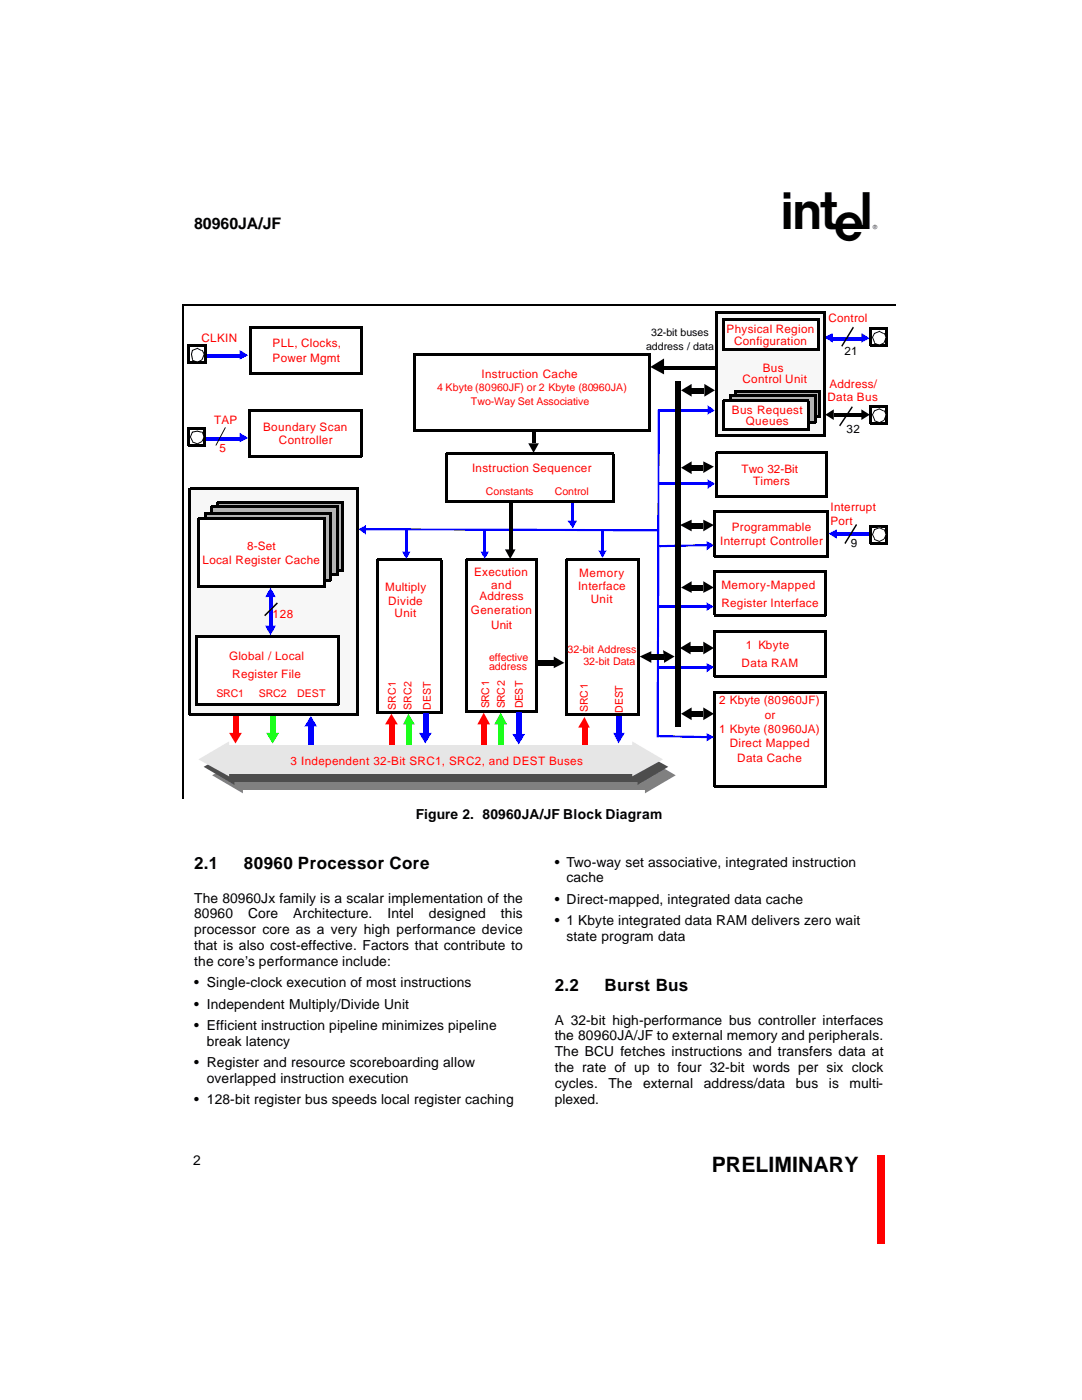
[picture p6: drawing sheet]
<svg xmlns="http://www.w3.org/2000/svg" width="216mm" height="279mm" viewBox="0 0 216 279" stroke-linecap="round" stroke-linejoin="round" font-family="sans-serif">
<path d="M175 230.5h1.5v17.6h-1.5z" fill="#f00"/>
<path d="M38.7 56.5h137.6v108.6h-137.6z" fill="#fff"/>
<g fill="#808080">
<path d="M42.3 154.7l6.2-3.6v7.2z" fill-rule="evenodd"/>
<path d="M128.7 151.1l6.1 3.6-6.1 3.6z" fill-rule="evenodd"/>
</g>
<path d="M48.5 152h80.2v5.7h-80.2z" fill="#808080"/>
<g fill="#4d4d4d">
<path d="M40.6 153l6.2-3.4v7z" fill-rule="evenodd"/>
<path d="M127.2 149.6l6.1 3.4-6.1 3.6z" fill-rule="evenodd"/>
</g>
<path d="M46.8 150.3h80.4v5.7h-80.4z" fill="#4d4d4d"/>
<path d="M53.1 146.3h2.6l-1.3 2.1z" fill-rule="evenodd" fill="#0f0"/>
<path d="M54 142.5h1v3.8h-1z" fill="#0f0"/>
<path d="M45.7 146.3h2.6l-1.3 2.1z" fill-rule="evenodd" fill="#f00"/>
<path d="M46.6 142.5h1v3.8h-1z" fill="#f00"/>
<path d="M62 142.9l1.3 2.1h-2.6z" fill-rule="evenodd" fill="#00f"/>
<path d="M61.6 145h1.1v4.6h-1.1z" fill="#00f"/>
<path d="M81.5 142.5l1.3 2.1h-2.4z" fill-rule="evenodd" fill="#0f0"/>
<path d="M81.1 144.6h1v4.6h-1z" fill="#0f0"/>
<path d="M78.1 142.5l1.3 2.1h-2.6z" fill-rule="evenodd" fill="#f00"/>
<path d="M77.7 144.6h1v4.6h-1z" fill="#f00"/>
<path d="M99.9 142.2l1.3 2.4h-2.6z" fill-rule="evenodd" fill="#0f0"/>
<path d="M99.5 144.6h1v4.6h-1z" fill="#0f0"/>
<g fill="#f00">
<path d="M96.5 142.2l1.3 2.4h-2.6z" fill-rule="evenodd"/>
<path d="M116.6 143.1l1.1 2.1h-2.3z" fill-rule="evenodd"/>
</g>
<g fill="#f00">
<path d="M96.1 144.6h1.1v4.6h-1.1z"/>
<path d="M116.2 145.2h1.1v4.4h-1.1z"/>
</g>
<path d="M122.3 146.3h2.4l-1.3 2.1z" fill-rule="evenodd" fill="#00f"/>
<path d="M123 142.9h1v3.4h-1z" fill="#00f"/>
<path d="M37.9 97.6h33.4v45.1h-33.4z" fill="#f7f7f7"/>
<path d="M37.9 97.6h33.6M37.9 97.4v45.3M71.3 97.6v45.3M37.7 142.7h33.6" fill="none" stroke="#000" stroke-width=".42"/>
<path d="M105.4 88.5h2.1l-1 1.9z" fill-rule="evenodd" fill="#000"/>
<path d="M106.3 85.7h.6v2.8h-.6z" fill="#000"/>
<path d="M113.2 103.9h1.9l-.8 1.5z" fill-rule="evenodd" fill="#00f"/>
<path d="M114.3 99.9v4" fill="none" stroke="#00f" stroke-width=".42"/>
<path d="M93.1 111.8h14v30.2h-14z" fill="#fff"/>
<path d="M93.1 111.8h14.2M93.1 111.5v30.5M107.1 111.8v30.4M92.9 142h14.2" fill="none" stroke="#000" stroke-width=".42"/>
<path d="M89.1 90.6h33.2v9.5h-33.2z" fill="#fff"/>
<path d="M89.1 90.4v9.7M89.1 90.6h33.5M122.3 90.6v9.7M88.9 100.1h33.4" fill="none" stroke="#000" stroke-width=".42"/>
<g fill="#00f">
<path d="M171.9 66.5l1.7 1-1.7 .9z" fill-rule="evenodd"/>
<path d="M164.5 67.3l1.7-.8v1.9z" fill-rule="evenodd"/>
</g>
<path d="M166.2 67.3h5.7v.6h-5.7z" fill="#00f"/>
<g fill="#000">
<path d="M164.7 82.8l1.7-1.1v2.1z" fill-rule="evenodd"/>
<path d="M171.9 81.7l1.7 1.1-1.7 1z" fill-rule="evenodd"/>
</g>
<path d="M166.4 82.5h5.5v.7h-5.5z" fill="#000"/>
<path d="M142.9 62.4h21.6v24.6h-21.6z" fill="#f7f7f7"/>
<path d="M142.9 62.4h21.8M142.9 62.2v24.8M164.5 62.4v24.8M142.7 87h21.8" fill="none" stroke="#000" stroke-width=".42"/>
<path d="M142.7 102h22.4v9.1h-22.4z" fill="#fff"/>
<path d="M142.5 111.1h22.6M142.7 102h22.6M142.7 101.8v9.3M165.1 102v9.3" fill="none" stroke="#000" stroke-width=".42"/>
<path d="M82.8 70.7h46.7v15.2h-46.7z" fill="#fff"/>
<path d="M82.8 70.5v15.4M82.8 70.7h47M129.5 70.7v15.4M82.5 85.9h47" fill="none" stroke="#000" stroke-width=".42"/>
<path d="M129.8 73.2l2.7-1.7v3.2z" fill-rule="evenodd" fill="#000"/>
<path d="M132.5 73h10.4v.7h-10.4z" fill="#000"/>
<path d="M144.4 63.7h19v6.1h-19z" fill="#fff"/>
<path d="M144.1 69.8h19.3M144.4 63.5v6.3M144.4 63.7h19.2M163.4 63.7v6.4" fill="none" stroke="#000" stroke-width=".42"/>
<path d="M165.3 106.5l1.7-.9v1.9z" fill-rule="evenodd" fill="#00f"/>
<path d="M167 106.3h6.6v.6h-6.6z" fill="#00f"/>
<path d="M142.7 125.9h22v9.1h-22z" fill="#fff"/>
<path d="M142.5 135h22.2M142.7 125.9h22.2M142.7 125.7v9.3M164.7 125.9v9.4" fill="none" stroke="#000" stroke-width=".42"/>
<path d="M113 111.8h14.4v30.9h-14.4z" fill="#fff"/>
<path d="M113 111.8h14.6M113 111.5v31.2M127.4 111.8v31.1M112.8 142.7h14.6" fill="none" stroke="#000" stroke-width=".42"/>
<path d="M75.4 111.8h12.7v30.4h-12.7z" fill="#fff"/>
<path d="M75.4 111.5v30.7M75.4 111.8h12.9M88.1 111.8v30.7M75.1 142.2h13" fill="none" stroke="#000" stroke-width=".42"/>
<path d="M142.7 114.1h22v8.7h-22z" fill="#fff"/>
<path d="M142.7 114.1h22.2M142.7 113.9v8.9M164.7 114.1v8.9M142.5 122.8h22.2" fill="none" stroke="#000" stroke-width=".42"/>
<path d="M142.7 138.2h22v18.9h-22z" fill="#fff"/>
<path d="M142.7 138.2h22.2M142.7 138v19.1M164.7 138.2v19.1M142.5 157.1h22.2" fill="none" stroke="#000" stroke-width=".42"/>
<path d="M39.2 127h28.3v13.5h-28.3z" fill="#fff"/>
<path d="M39.2 127h28.5M39.2 126.8v13.7M67.5 127v13.8M38.9 140.5h28.6" fill="none" stroke="#000" stroke-width=".42"/>
<g fill="#00f">
<path d="M54 117.3l1 1.9h-2.1z" fill-rule="evenodd"/>
<path d="M52.9 124.9h2.1l-1 1.9z" fill-rule="evenodd"/>
<path d="M71.5 105.6l1.5-.8v1.9z" fill-rule="evenodd"/>
<path d="M141.2 80.9l1.5 1-1.5 .9z" fill-rule="evenodd"/>
</g>
<g fill="#00f">
<path d="M53.8 119.2h.6v5.7h-.6z"/>
<path d="M73 105.4l58.2 .2v.4l-58.2-.2z"/>
<path d="M131.2 81.7h.5l-.3 65.4h-.4z"/>
</g>
<path d="M131.2 81.9h10" fill="none" stroke="#00f" stroke-width=".42"/>
<path d="M95.9 110.1h1.7l-.9 1.4z" fill-rule="evenodd" fill="#00f"/>
<path d="M96.7 105.8v4.3" fill="none" stroke="#00f" stroke-width=".42"/>
<path d="M80.2 110.1h1.7l-.8 1.4z" fill-rule="evenodd" fill="#00f"/>
<path d="M81.1 105.8v4.3" fill="none" stroke="#00f" stroke-width=".42"/>
<path d="M141.2 95.7l1.5 .8-1.5 1.1z" fill-rule="evenodd" fill="#00f"/>
<path d="M131.4 96.5h9.8" fill="none" stroke="#00f" stroke-width=".42"/>
<g fill="#00f">
<path d="M141 107.9l1.5 .9-1.5 1.1z" fill-rule="evenodd"/>
<path d="M141 120.2l1.5 .9-1.5 .8z" fill-rule="evenodd"/>
</g>
<path d="M131.2 108.8l9.8-.2v.4l-9.8 .2z" fill="#00f"/>
<path d="M131.2 121.1h9.8" fill="none" stroke="#00f" stroke-width=".42"/>
<g fill="#00f">
<path d="M141 146.3l1.5 .8-1.5 .9z" fill-rule="evenodd"/>
<path d="M141 132.3l1.5 .8-1.5 1.1z" fill-rule="evenodd"/>
</g>
<path d="M131 146.7l10 .2v.4l-10-.2z" fill="#00f"/>
<path d="M131.2 133.1h9.8" fill="none" stroke="#00f" stroke-width=".42"/>
<path d="M119.4 109.9h1.7l-.9 1.4z" fill-rule="evenodd" fill="#00f"/>
<path d="M120.2 105.6v4.3" fill="none" stroke="#00f" stroke-width=".42"/>
<g fill="#000">
<path d="M135.9 77.9l2.1-1.3v2.6z" fill-rule="evenodd"/>
<path d="M140.5 76.6l2.2 1.3-2.2 1.3z" fill-rule="evenodd"/>
<path d="M135.9 93.3l2.1-1.2v2.5z" fill-rule="evenodd"/>
<path d="M140.3 92.1l2.2 1-2.2 1.3z" fill-rule="evenodd"/>
<path d="M100.8 109.6h2.1l-1.1 1.9z" fill-rule="evenodd"/>
<path d="M135.9 117.3l2.1-1.3v2.3z" fill-rule="evenodd"/>
<path d="M135.7 104.8l2.3-1.1v2.3z" fill-rule="evenodd"/>
<path d="M140.3 116l2.2 1.3-2.2 1z" fill-rule="evenodd"/>
<path d="M140.3 103.7l2.2 1.1-2.2 1.2z" fill-rule="evenodd"/>
<path d="M127.6 131l2.4-1v2.3z" fill-rule="evenodd"/>
<path d="M132.3 129.8l2.3 1.2-2.1 1.3v-1.3z" fill-rule="evenodd"/>
<path d="M135.7 129.3l2.1-1.2v2.5z" fill-rule="evenodd"/>
<path d="M140.3 128.1l2.2 1.2-2.2 1.3z" fill-rule="evenodd"/>
<path d="M135.9 142.5l2.1-1.3v2.5z" fill-rule="evenodd"/>
<path d="M140.3 141.2l2.2 1.3-2.2 1.2z" fill-rule="evenodd"/>
</g>
<path d="M138 77.5h2.5v1h-2.5zM138 92.9h2.3v1.1h-2.3zM101.6 100.1h.6v9.5h-.6zM138 116.8h2.3v1.1h-2.3zM138 104.4h2.3v1h-2.3zM130 130.6h2.5v1.1h-2.5zM137.8 128.9h2.5v1.1h-2.5zM134.8 76h1.1v69h-1.1zM138 142h2.3v1.1h-2.3z" fill="#000"/>
<path d="M146.7 78.1h16.9v5.1h-16.9z" fill="#b3b3b3"/>
<path d="M146.7 78.1h17.1M146.7 77.9v5.3M163.6 78.1v5.3M146.5 83.2h17.1" fill="none" stroke="#000" stroke-width=".42"/>
<path d="M145.8 79h17v5.2h-17z" fill="#b3b3b3"/>
<path d="M145.8 79h17.2M145.8 78.7v5.5M162.8 79v5.5M145.6 84.2h17.2" fill="none" stroke="#000" stroke-width=".42"/>
<path d="M144.4 80h16.9v5.7h-16.9z" fill="#fff"/>
<path d="M144.4 79.8v5.9M173.6 69h3.4M173.8 65.6h3.4M173.8 65.4v3.6M177 65.6v3.6M144.1 85.7h17.2M144.4 80h17.1M161.3 80v5.9" fill="none" stroke="#000" stroke-width=".42"/>
<path d="M110.5 131l2.1 1.3-2.1 1z" fill-rule="evenodd" fill="#000"/>
<path d="M107.1 131.9h3.4v1h-3.4z" fill="#000"/>
<path d="M102.2 146.5h2.6l-1.3 2.1z" fill-rule="evenodd" fill="#00f"/>
<path d="M103.1 142.2h1v4.3h-1z" fill="#00f"/>
<path d="M142.9 90.4h22v8.7h-22z" fill="#fff"/>
<path d="M142.7 99.1h22.2M142.9 90.4h22.2M142.9 90.2v8.9M164.9 90.4v8.9" fill="none" stroke="#000" stroke-width=".42"/>
<path d="M43.4 100.3h25v13.6h-25z" fill="#b3b3b3"/>
<path d="M43.2 113.9h25.2M43.4 100.3h25.2M43.4 100.1v13.8M68.4 100.3v13.8" fill="none" stroke="#000" stroke-width=".42"/>
<path d="M42.1 101.2h25.2v13.5h-25.2z" fill="#b3b3b3"/>
<path d="M41.9 114.7h25.4M42.1 101.2h25.4M42.1 101v13.7M67.3 101.2v13.7" fill="none" stroke="#000" stroke-width=".42"/>
<path d="M41.1 102.4h24.9v13.4h-24.9z" fill="#b3b3b3"/>
<path d="M40.9 115.8h25.1M41.1 102.4h25.2M41.1 102.2v13.6M66 102.4v13.6" fill="none" stroke="#000" stroke-width=".42"/>
<path d="M39.6 103.5h25.2v13.6h-25.2z" fill="#fff"/>
<path d="M39.4 117.1h25.4M39.6 103.5h25.4M39.6 103.3v13.8M64.8 103.5v13.8" fill="none" stroke="#000" stroke-width=".42"/>
<path d="M50 65.4h22.2v9.1h-22.2z" fill="#fff"/>
<path d="M49.7 74.5h22.5M50 65.2v9.3M50 65.4h22.4M72.2 65.4v9.3" fill="none" stroke="#000" stroke-width=".42"/>
<path d="M49.7 81.9h22.5v9.1h-22.5z" fill="#fff"/>
<path d="M49.5 91h22.7M49.7 81.7v9.3M49.7 81.9h22.7M72.2 81.9v9.3" fill="none" stroke="#000" stroke-width=".42"/>
<path d="M47.8 86.4l1.7 1-1.7 .9z" fill-rule="evenodd" fill="#00f"/>
<path d="M41.1 87.2h6.7v.6h-6.7z" fill="#00f"/>
<path d="M44.9 85.3h.2l-1.9 3.6h-.2z" fill="#000"/>
<path d="M47.8 69.8l1.7 1.1-1.7 .9z" fill-rule="evenodd" fill="#00f"/>
<path d="M41.1 70.7h6.7v.6h-6.7z" fill="#00f"/>
<path d="M170 81.1l.2 .2-2.6 3.8-.2-.2zM170.8 104.6l.2 .2-2.3 3.8-.2-.2zM52.7 122.8l2.5-2.6 .3 .2-2.6 2.6z" fill="#000"/>
<g fill="#e6e6e6">
<path d="M39.6 151.6l6.1-3.6v6.9z" fill-rule="evenodd"/>
<path d="M126.2 148l6.1 3.6-6.1 3.3z" fill-rule="evenodd"/>
</g>
<path d="M45.7 148.8h80.5v5.7h-80.5z" fill="#e6e6e6"/>
<path d="M170.2 65.2l.2 .2-2.3 3.8-.2-.2z" fill="#000"/>
<path d="M83.6 146.3h2.5l-1.2 2.1z" fill-rule="evenodd" fill="#00f"/>
<path d="M84.5 142.5h1v3.8h-1z" fill="#00f"/>
<g fill="#fff">
<path d="M83.4 73.7h45.1v9.5h-45.1z"/>
<path d="M143.1 139.1h21.2v16.5h-21.2z"/>
</g>
<path d="M174.4 66.5l1.1-.5 .8 .5 .4 .8-.4 1.1-.8 .4-1.1-.4-.4-1.1z" fill-rule="evenodd" fill="#fff"/>
<path d="M174.4 66.5l1.1-.5v.3l-1.1 .4 .2-.2-.4 .8 .4 1.1h-.2l1.1 .4 .8-.4 .4-1.1-.4-.8v.2l-.8-.4v-.3l1 .5 .5 .8-.7 1.3-.8 .4-1.1-.4-.4-1.3zM175.5 66v.3z" fill="#000"/>
<path d="M173.6 84.5h3.4M173.8 81.1h3.4M173.8 80.9v3.6M177 81.1v3.6" fill="none" stroke="#000" stroke-width=".42"/>
<path d="M174.4 81.9l1.1-.4 .8 .4 .4 .9-.4 1-.8 .4-1.1-.4-.4-1z" fill-rule="evenodd" fill="#fff"/>
<path d="M174.4 81.9l1.1-.4v.2l-1.1 .4 .2-.2-.4 .9 .4 1h-.2l1.1 .4 .8-.4 .4-1-.4-.9v.2l-.8-.4v-.2l1 .4 .5 .9-.7 1.2-.8 .5-1.1-.5-.4-1.2zM175.5 81.5v.2z" fill="#000"/>
<path d="M173.6 108.4h3.4M173.8 105h3.4M173.8 104.8v3.6M177 105v3.6" fill="none" stroke="#000" stroke-width=".42"/>
<path d="M174.4 105.6l1.1-.4 .8 .4 .4 1.1-.4 .8-.8 .4-1.1-.4-.4-.8z" fill-rule="evenodd" fill="#fff"/>
<path d="M174.4 105.6l1.1-.4v.2l-1.1 .4 .2-.2-.4 1.1 .4 .8h-.2l1.1 .4 .8-.4 .4-.8-.4-1.1v.2l-.8-.4v-.2l1 .4 .5 1.1-.5 .8-1 .7-1.1-.5-.4-1zM175.5 105.2v.2z" fill="#000"/>
<path d="M37.5 88.9h3.4M37.7 85.3v3.6M37.7 85.5h3.4M40.9 85.5v3.6" fill="none" stroke="#000" stroke-width=".42"/>
<path d="M38.3 86.1l1.1-.2 .8 .2 .4 1.1-.4 .9-.8 .4-1.1-.4-.4-.9z" fill-rule="evenodd" fill="#fff"/>
<path d="M38.3 86.1l1.1-.2v.2l-1.1 .3 .2-.3-.4 1.1 .4 .9h-.2l1.1 .4 .8-.4 .4-.9-.4-1.1v.3l-.8-.3v-.2l1 .2 .5 1.1-.7 1.1-.8 .4-1.1-.4-.4-1.1zM39.4 85.9v.2z" fill="#000"/>
<path d="M37.5 72.4h3.6M37.7 68.8v3.6M37.7 69h3.6M41.1 69v3.6" fill="none" stroke="#000" stroke-width=".42"/>
<path d="M38.3 69.8l1.1-.4 .8 .4 .4 .9-.4 1.1-.8 .4-1.1-.4-.2-1.1z" fill-rule="evenodd" fill="#fff"/>
<path d="M38.3 69.8l1.1-.4v.2l-1.1 .5 .2-.3-.2 .9 .2 1.1h-.2l1.1 .4 .8-.4 .4-1.1-.4-.9v.3l-.8-.5v-.2l1 .4 .5 .9-.5 1.1-1 .6-1.1-.4-.2-1.3zM39.4 69.4v.2z" fill="#000"/>
<path d="M36.4 60.9h142.5M36.5 60.7v98.7" fill="none" stroke="#000" stroke-width=".21"/>
<text font-size="8.5" x="156.4" y="45.7">A</text>
<text font-size="4.2" x="142" y="233.9">PRELIMINARY</text>
<g font-size="3.4">
<text x="38.7" y="173.4">2.1</text>
<text x="48.7" y="173.4">80960 Processor Core</text>
<text x="110.7" y="197.7">2.2</text>
<text x="120.7" y="197.7">Burst Bus</text>
</g>
<text font-size="3.2" x="38.7" y="45.7">80960JA/JF</text>
<g font-size="2.8">
<text x="83" y="163.4">Figure 2. 80960JA/JF Block Diagram</text>
<text x="110.7" y="172.9">• Two-way set associative, integrated instruction</text>
<text x="113" y="176.1">cache</text>
<text x="38.7" y="180.1">The 80960Jx family is a scalar implementation of the</text>
<text x="38.7" y="183.3">80960</text>
<text x="49.5" y="183.3">Core</text>
<text x="58.5" y="183.3">Architecture.</text>
<text x="77.3" y="183.3">Intel</text>
<text x="85.6" y="183.3">designed</text>
<text x="100" y="183.3">this</text>
<text x="110.7" y="180.3">• Direct-mapped, integrated data cache</text>
<text x="110.7" y="184.6">• 1 Kbyte integrated data RAM delivers zero wait</text>
<text x="38.7" y="186.5">processor core as a very high performance device</text>
<text x="38.7" y="189.7">that is also cost-effective. Factors that contribute to</text>
<text x="113" y="187.7">state program data</text>
<text x="38.7" y="192.8">the core’s performance include:</text>
<text x="38.7" y="197.1">• Single-clock execution of most instructions</text>
<text x="38.7" y="201.3">• Independent Multiply/Divide Unit</text>
<text x="38.7" y="205.5">• Efficient instruction pipeline minimizes pipeline</text>
<text x="41.3" y="208.7">break latency</text>
<text x="110.7" y="204.5">A 32-bit high-performance bus controller interfaces</text>
<text x="110.7" y="207.6">the 80960JA/JF to external memory and peripherals.</text>
<text x="38.7" y="212.9">• Register and resource scoreboarding allow</text>
<text x="110.7" y="210.8">The BCU fetches instructions and transfers data at</text>
<text x="110.7" y="214">the rate of up to four 32-bit words per six clock</text>
<text x="38.7" y="220.3">• 128-bit register bus speeds local register caching</text>
<text x="41.3" y="216.1">overlapped instruction execution</text>
<text x="110.7" y="220.3">plexed.</text>
<text x="110.7" y="217.2">cycles.</text>
<text x="121.4" y="217.2">The</text>
<text x="128.3" y="217.2">external</text>
<text x="140.4" y="217.2">address/data</text>
<text x="158.8" y="217.2">bus</text>
<text x="165.4" y="217.2">is</text>
<text x="169.5" y="217.2">multi-</text>
<text x="38.5" y="232.4">2</text>
</g>
<g font-size="2.3" fill="#f00">
<text x="165.3" y="64.3">Control</text>
<text x="40.2" y="68.2">CLKIN</text>
<text x="54.4" y="69.2">PLL, Clocks,</text>
<text x="145" y="66.5">Physical Region</text>
<text x="146.5" y="68.8">Configuration</text>
<text x="54.4" y="72.2">Power Mgmt</text>
<text x="96.1" y="75.4">Instruction Cache</text>
<text x="148.2" y="76.4">Control Unit</text>
<text x="152.2" y="74.3">Bus</text>
<text x="165.5" y="77.5">Address/</text>
<text x="146" y="82.5">Bus Request</text>
<text x="165.1" y="80">Data Bus</text>
<text x="42.8" y="84.7">TAP</text>
<text x="52.5" y="85.9">Boundary Scan</text>
<text x="55.7" y="88.7">Controller</text>
<text x="148.8" y="84.9">Queues</text>
<text x="43.8" y="90.2">5</text>
<text x="94.2" y="94.2">Instruction Sequencer</text>
<text x="148" y="94.4">Two 32-Bit</text>
<text x="150.3" y="96.7">Timers</text>
<text x="146" y="106">Programmable</text>
<text x="165.7" y="102">Interrupt</text>
<text x="165.7" y="104.8">Port</text>
<text x="40.4" y="112.6">Local Register Cache</text>
<text x="49.3" y="109.9">8-Set</text>
<text x="143.7" y="108.8">Interrupt Controller</text>
<text x="76.8" y="117.9">Multiply</text>
<text x="94.6" y="114.9">Execution</text>
<text x="95.7" y="119.8">Address</text>
<text x="98" y="117.5">and</text>
<text x="115.4" y="117.7">Interface</text>
<text x="115.6" y="115.1">Memory</text>
<text x="143.9" y="117.5">Memory-Mapped</text>
<text x="54.4" y="123.4">128</text>
<text x="77.5" y="120.6">Divide</text>
<text x="78.7" y="123.2">Unit</text>
<text x="94" y="122.6">Generation</text>
<text x="98" y="125.5">Unit</text>
<text x="117.9" y="120.4">Unit</text>
<text x="143.9" y="121.1">Register Interface</text>
<text x="45.7" y="131.7">Global / Local</text>
<text x="148.8" y="129.5">1 Kbyte</text>
<text x="46.4" y="135.3">Register File</text>
<text x="148" y="133.1">Data RAM</text>
<text x="143.5" y="140.5">2 Kbyte (80960JF)</text>
<text x="152.6" y="143.5">or</text>
<text x="143.5" y="146.3">1 Kbyte (80960JA)</text>
<text x="145.6" y="149">Direct Mapped</text>
<text x="58" y="152.6">3 Independent 32-Bit SRC1, SRC2, and DEST Buses</text>
<text x="147.1" y="152">Data Cache</text>
</g>
<g font-size="2.3">
<text x="168.5" y="70.9">21</text>
<text x="168.9" y="86.4">32</text>
<text x="169.8" y="109.2">9</text>
</g>
<g font-size="2.1">
<text x="128.9" y="69.8">address / data</text>
<text x="130" y="67.1">32-bit buses</text>
</g>
<g font-size="2.1" fill="#f00">
<text x="87.2" y="78.1">4 Kbyte (80960JF) or 2 Kbyte (80960JA)</text>
<text x="94" y="80.9">Two-Way Set Associative</text>
<text x="96.9" y="98.8">Constants</text>
<text x="110.7" y="98.8">Control</text>
<text x="97.6" y="131.9">effective</text>
<text x="113.2" y="130.4">32-bit Address</text>
<text x="97.6" y="133.8">address</text>
<text x="116.4" y="132.7">32-bit Data</text>
<text x="43.2" y="139.1">SRC1</text>
<text x="51.6" y="139.1">SRC2</text>
<text x="59.3" y="139.1">DEST</text>
<text x="79" y="141.6" transform="rotate(-90 79 141.6)">SRC1</text>
<text x="82.1" y="141.6" transform="rotate(-90 82.1 141.6)">SRC2</text>
<text x="85.9" y="141.6" transform="rotate(-90 85.9 141.6)">DEST</text>
<text x="97.6" y="141.4" transform="rotate(-90 97.6 141.4)">SRC1</text>
<text x="100.8" y="141.4" transform="rotate(-90 100.8 141.4)">SRC2</text>
<text x="104.4" y="141.4" transform="rotate(-90 104.4 141.4)">DEST</text>
<text x="117.3" y="142" transform="rotate(-90 117.3 142)">SRC1</text>
<text x="124.2" y="142.2" transform="rotate(-90 124.2 142.2)">DEST</text>
</g>
</svg>
